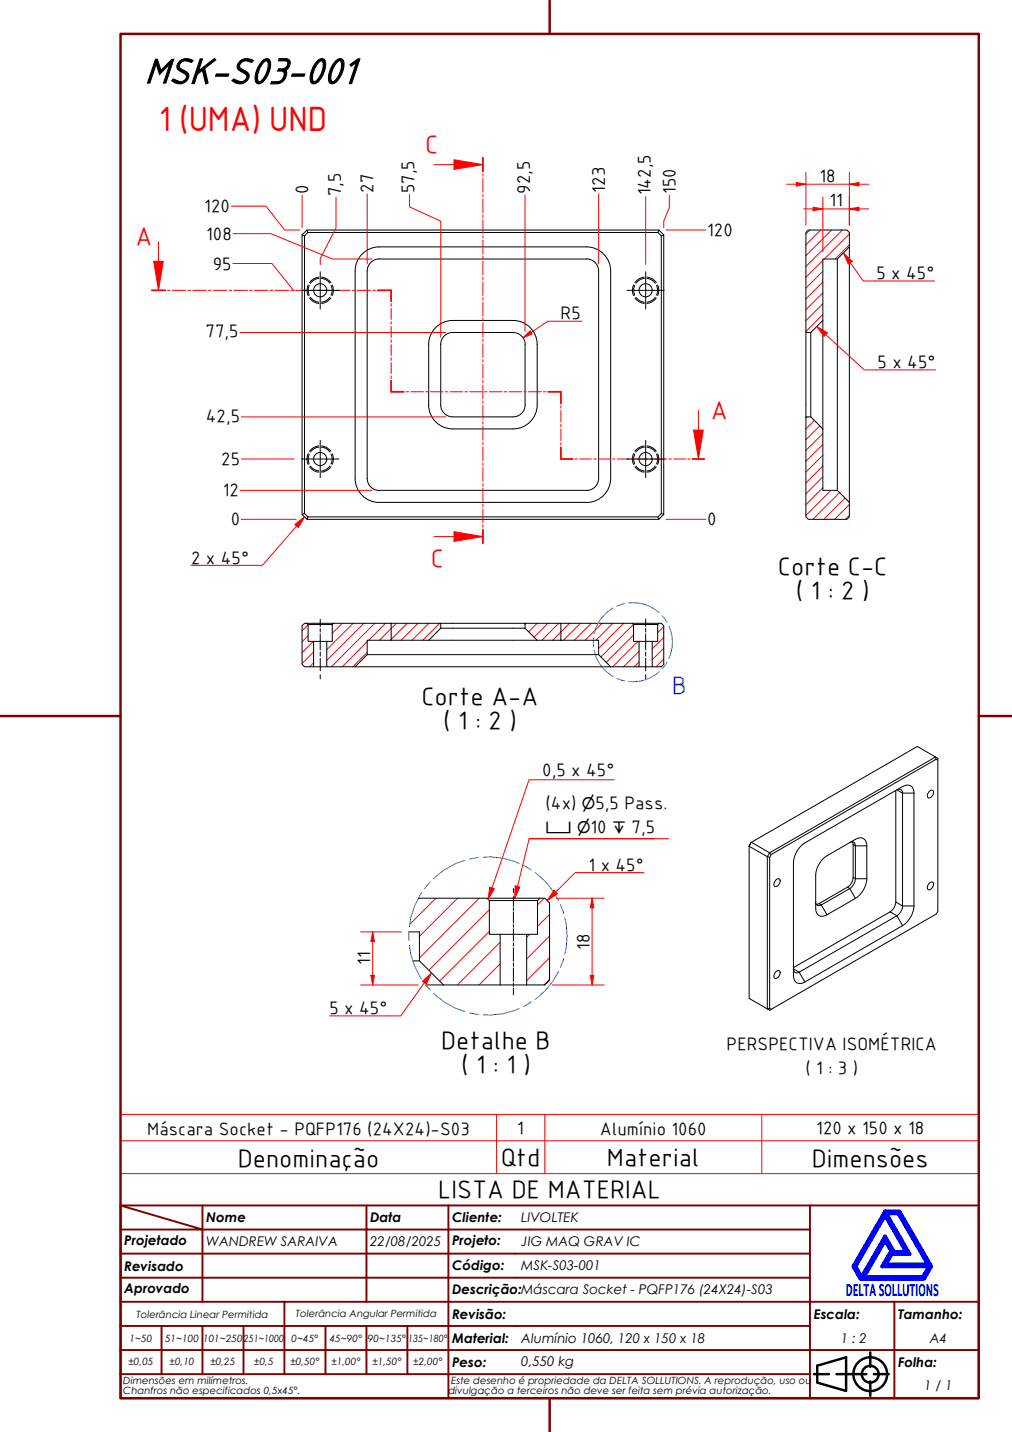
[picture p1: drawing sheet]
<svg xmlns="http://www.w3.org/2000/svg" width="210mm" height="297mm" viewBox="0 0 210 297" stroke-linecap="round" stroke-linejoin="round" font-family="sans-serif">
<!-- layer: Hatch (ABNT) -->
<g fill="none" stroke="#f00" stroke-width=".21">
<path d="M168 47.7l-.8 .8M170.2 47.7l-3 3.1M170.7 58.5l-3.5 3.5M170.7 56.3l-3.5 3.5M170.7 54l-3.5 3.5M172.5 47.7l-5.3 5.3M174.7 47.7l-7.5 7.6M176.2 50.8l-3 2.9M176.2 48.5l-5.2 5.2M170.7 65.2l-3.5 3.6M170.7 63l-3.5 3.5M170.7 60.8l-3.5 3.4"/>
<path d="M167.4 86.5l-.2 .2M168.9 87.2l-1.7 1.7M170 88.3l-2.8 2.9M170.7 98.9l-3.5 3.5M170.7 96.7l-3.5 3.5M170.7 94.4l-3.5 3.5M170.7 92.2l-3.5 3.5M170.7 89.9l-3.5 3.5M170.7 101.2l-3.5 3.5M172.4 101.7l-5.2 5.2M174.1 102.2l-5.5 5.5M175.3 103.3l-4.4 4.4"/>
<path d="M176.2 106.9l-.9 .8M176.2 104.7l-3.1 3M63.9 131.9l-1.2 1.2M63.9 129.6l-1.2 1.3M65 133l-2.3 2.4M65 137.5l-.8 .8M65 135.2l-2.3 2.4M71 129.3l-2.1 2.1M73.2 129.3l-5.4 5.5M75.5 129.3l-7.7 7.7M76.2 135.3l-3 3M76.2 133.1l-5.2 5.2"/>
<path d="M77.7 129.3l-9 9M80 129.3l-3.5 3.5M82.2 129.3l-3.5 3.5M84.5 129.3l-3.5 3.5M86.7 129.3l-3.5 3.5M88.9 129.3l-3.5 3.5M91.2 129.3l-3.5 3.5M109.2 129.3l-.3 .2M111.4 129.3l-1.8 1.7M113.6 129.3l-2.8 2.9M115.9 129.3l-3.5 3.5M118.1 129.3l-3.5 3.5"/>
<path d="M120.4 129.3l-3.5 3.5M122.6 129.3l-3.5 3.5M124.9 129.3l-3.5 3.5M127.1 129.3l-3.5 3.5M129.3 129.3l-5.1 5.2M131.4 129.5l-6.8 6.8M131.4 131.7l-5.6 5.7M132.3 133l-5.2 5.3M132.5 137.3l-.9 1M132.5 135.1l-3.2 3.2M137.7 136.7l-1.6 1.6M137.7 134.5l-2.4 2.3"/>
<path d="M137.7 132.2l-2.4 2.4M137.7 130l-1.3 1.2M90.4 186.3l-5.4 5.4M94.9 186.3l-7.9 7.9M99.4 186.3l-12.4 12.4M101.5 193.2l-10.3 10.3M101.5 188.7l-12.6 12.6M103.7 199.9l-4.3 4.4M103.7 195.4l-8.8 8.9M109.9 193.8l-.7 .6M112.9 186.3l-1.4 1.4M114 198.7l-4.8 4.7"/>
<path d="M114 194.2l-4.8 4.7M114 189.7l-2.5 2.5M114 203.1l-1.2 1.2"/>
</g>
<!-- layer: Hidden (ABNT) -->
<g fill="none" stroke="#000" stroke-width=".21">
<path d="M63.9 59.1a2.56 2.56 0 0 0 0 2.2M64.1 59.2a2.53 2.53 0 0 0 0 2M66.1 57.5a2.6 2.6 0 0 0-1.9 1.1M66.1 57.7a2.18 2.18 0 0 0-1.7 1.1M66.7 57.7a2.29 2.29 0 0 1 1.7 1.1M66.7 57.5a2.6 2.6 0 0 1 1.9 1.1M68.7 59.2a2.12 2.12 0 0 1 0 2M68.9 59.1a2.56 2.56 0 0 1 0 2.2M131.4 59.1a2.56 2.56 0 0 0 0 2.2M131.6 59.2a2.53 2.53 0 0 0 0 2M133.6 57.5a2.6 2.6 0 0 0-1.9 1.1M133.6 57.7a2.18 2.18 0 0 0-1.7 1.1"/>
<path d="M134.2 57.7a2.29 2.29 0 0 1 1.7 1.1M134.2 57.5a2.6 2.6 0 0 1 1.9 1.1M136.2 59.2a2.12 2.12 0 0 1 0 2M136.4 59.1a2.56 2.56 0 0 1 0 2.2M64.2 61.8a2.6 2.6 0 0 0 1.9 1.1M64.4 61.7a2.33 2.33 0 0 0 1.7 1M68.4 61.7a2.29 2.29 0 0 1-1.7 1M68.6 61.8a2.6 2.6 0 0 1-1.9 1.1M131.7 61.8a2.6 2.6 0 0 0 1.9 1.1M131.9 61.7a2.33 2.33 0 0 0 1.7 1M135.9 61.7a2.29 2.29 0 0 1-1.7 1M136.1 61.8a2.6 2.6 0 0 1-1.9 1.1"/>
<path d="M63.9 94.1a2.56 2.56 0 0 0 0 2.2M64.1 94.2a2.53 2.53 0 0 0 0 2M64.2 96.8a2.5 2.5 0 0 0 1.9 1.1M64.4 96.7a2.18 2.18 0 0 0 1.7 1M66.1 92.5a2.67 2.67 0 0 0-1.9 1.1M66.1 92.7a2.33 2.33 0 0 0-1.7 1.1M66.7 92.8a2.18 2.18 0 0 1 1.7 1M66.7 92.5a2.67 2.67 0 0 1 1.9 1.1M68.4 96.7a2.29 2.29 0 0 1-1.7 1M68.6 96.8a2.5 2.5 0 0 1-1.9 1.1M68.7 94.2a2.12 2.12 0 0 1 0 2M68.9 94.1a2.56 2.56 0 0 1 0 2.2"/>
<path d="M131.4 94.1a2.56 2.56 0 0 0 0 2.2M131.6 94.2a2.53 2.53 0 0 0 0 2M131.7 96.8a2.5 2.5 0 0 0 1.9 1.1M131.9 96.7a2.18 2.18 0 0 0 1.7 1M133.6 92.5a2.67 2.67 0 0 0-1.9 1.1M133.6 92.7a2.33 2.33 0 0 0-1.7 1.1M134.2 92.8a2.18 2.18 0 0 1 1.7 1M134.2 92.5a2.67 2.67 0 0 1 1.9 1.1M135.9 96.7a2.29 2.29 0 0 1-1.7 1M136.1 96.8a2.5 2.5 0 0 1-1.9 1.1M136.2 94.2a2.12 2.12 0 0 1 0 2M136.4 94.1a2.56 2.56 0 0 1 0 2.2"/>
</g>
<!-- layer: Visible (ABNT) -->
<g fill="none" stroke="#000" stroke-width=".21">
<path d="M62.7 48.7l.5 .2v57.6M63.7 47.7l.2 .5-.7 .7M136.5 48.2l.7 .7M136.7 47.7l-.2 .5h-72.6M137.2 48.9l.5-.2v58l-.5-.2zM137.7 48.7l-1-1h-73l-1 1v58M167.2 48.2l.5-.5h8l.5 .5v3l-2.5 2.5h-3v12.8l-2.5 2.5h-1zM173.7 53.7v48M176.2 51.2v53M88.9 71.5a5 5 0 0 1 5-5h12.5a5 5 0 0 1 5 5v12.5a5 5 0 0 1-5 5h-12.5a5 5 0 0 1-5-5M88.9 71.5v12.5M108.9 71.5v12.5"/>
<path d="M108.9 71.5a2.51 2.51 0 0 0-2.5-2.5h-12.5a2.51 2.51 0 0 0-2.5 2.5v12.5a2.47 2.47 0 0 0 2.5 2.5h12.5a2.51 2.51 0 0 0 2.5-2.5M167.2 69v17.5M168.2 69v17.5M170.7 66.5v22.5M73.7 99.2a5 5 0 0 0 5 5h43a5 5 0 0 0 5-5M73.7 99.2v-43a5 5 0 0 1 5-5h43a5 5 0 0 1 5 5v43M76.2 99.2v-43a2.48 2.48 0 0 1 2.5-2.5h43a2.51 2.51 0 0 1 2.5 2.5v43M76.2 99.2a2.48 2.48 0 0 0 2.5 2.5h43a2.51 2.51 0 0 0 2.5-2.5M167.2 86.5h1l2.5 2.5v12.7h3l2.5 2.5v3l-.5 .5h-8l-.5-.5zM63.9 107.2l-.7-.7-.5 .2 1 1M136.5 107.2h-72.6l-.2 .5h73M137.2 106.5l-.7 .7 .2 .5 1-1"/>
<path d="M63.2 129.3h.5l.2 .2v3.5h1.1v5.3h-1.8l-.5-.5v-8zM63.7 129.3h5.5M63.9 129.5h5M65 133h2.8M65 138.3h2.8M69.2 129.3h11.9v3.5h-4.9v3l-2.5 2.5h-5.9v-5.3h1.1v-3.5zM73.7 138.3h53M76.2 135.8h48M81.1 129.3h27.8M88.9 132.8h22.5M91.4 129.3v1l-2.5 2.5h-7.8M91.4 130.3h17.5"/>
<path d="M108.9 129.3h7.4v3.5h-4.9l-2.5-2.5zM116.3 129.3h20.4M131.2 129.3l.2 .2v3.5h1.1v5.3h-5.8l-2.5-2.5v-3h-7.9M131.4 129.5h5M132.5 133h2.8M132.5 138.3h2.8M136.7 129.3h.5l.5 .5v8l-.5 .5h-1.9v-5.3h1.1v-3.5zM194.2 157.5l.3 .2M159.6 177.8l.4-.5-.4-.4-3.7-2.2-.5 .8 3.8 2.2 .4 .1v31.4M160 177.3l34.2-19.8-.2-.5-3.7-2.2-34.6 20-.3 .6v31.7l3.8 2.2v-31.6l.4-.8 34.4-19.9 .5 .3v31.7l-.3 .6-34.6 20-.4-.3 .4-.1 .4 .2M176.3 174.8a.71 .71 0 0 1 .8-.1 .71 .71 0 0 1 .3 .8l-.4-.3M176.8 174.6l.2 .6"/>
<path d="M177 175.2v6.8M179.8 175.5a1.44 1.44 0 0 0-.7-1.6 1.44 1.44 0 0 0-1.7 .2l-5.9 3.4a5.1 5.1 0 0 0-2.3 4.1v6.8a1.43 1.43 0 0 0 .7 1.5 1.43 1.43 0 0 0 1.6-.2M185.8 164v23.1M186 163.8a.71 .71 0 0 1 .9 0 .71 .71 0 0 1 .3 .7zM187.2 164.5v23.4h2.4M187.2 164.5h2.4M189.6 164.5a1.44 1.44 0 0 0-.7-1.5 1.44 1.44 0 0 0-1.7 .2l-20.3 11.6a5.3 5.3 0 0 0-2.3 4.1v23.4a1.44 1.44 0 0 0 .7 1.6 1.44 1.44 0 0 0 1.6-.2M189.6 164.5v23.4M192.8 164.1l.5-.2h.2a1.1 1.1 0 0 1-.9 1.6 .92 .92 0 0 1 .2-1.4zM84.8 193.3h2.2v6l5 5M85.6 199.3h1.4M86.8 186.3h14.2l.5 .5v7h2.2v10.5"/>
<path d="M101 186.3h11M101.5 186.8h10M103.7 193.8h5.5M161 182.5l.5-.2h.1a1.1 1.1 0 0 1-.8 1.6 .92 .92 0 0 1 .2-1.4zM169.2 187a.71 .71 0 0 0 .3 .8 .71 .71 0 0 0 .8-.1M169.9 187.4l-.6 .2M169.9 187.4l.4 .3M170.3 187.7l6-3.4 1.1 2.1-5.9 3.3M170.3 187.7l1.2 2M175.8 184l-5.9 3.4M177 182l-.4 1.2-.8 .8M177 182l.4 .3"/>
<path d="M177.4 182.3l-.3 1.1-.5 .7-.3 .2-.5-.3M177.4 182.3v-6.8h2.4v6.8M177.4 182.3h2.4M179.8 182.3a5.2 5.2 0 0 1-2.4 4.1M184.6 189.2l1.4 .8M184.6 189.2l-20 11.5M185.8 187.1l-.4 1.2-.8 .9M185.8 187.1l1.4 .8-.3 1.2-.9 .9M186 190l-20.2 11.7 1.1 2M186 190l1.2 2M187.2 192l-20.3 11.7M189.6 187.9a5.3 5.3 0 0 1-2.4 4.1"/>
<path d="M192.8 183.1l.5-.2 .2 .1a1.1 1.1 0 0 1-.9 1.6 .92 .92 0 0 1 .2-1.5zM88.3 204.3h24.7l1-1v-16l-1-1h-1l-.5 .5v7h-2.3v10.5M161 201.5l.5-.2 .1 .1a1.1 1.1 0 0 1-.8 1.6 .92 .92 0 0 1 .2-1.5zM164.6 201l1.2 .7a.72 .72 0 0 1-.9 0 .72 .72 0 0 1-.3-.7z"/>
<circle cx="66.4" cy="60.2" r="1.37"/>
<circle cx="133.9" cy="60.2" r="1.37"/>
<circle cx="66.4" cy="95.2" r="1.37"/>
<circle cx="133.9" cy="95.2" r="1.37"/>
</g>
<!-- layer: Linha Corte (ABNT) -->
<g fill="none" stroke="#f00" stroke-width=".21">
<path d="M94.2 34.1h6M100.2 32.7v2.9M100.2 36v.6M100.2 37v2.8M100.2 40.3v.5M100.2 41.3v2.8M100.2 44.6v.5M100.2 45.6v2.8M100.2 48.9v.5M100.2 49.9v2.8M100.2 53.2v.5M100.2 54.2v2.8"/>
<path d="M100.2 57.5v.5M100.2 58.4v2.9M100.2 61.7v.6M100.2 62.7v2.9M100.2 66v.6M100.2 67v2.9M100.2 70.3v.6M100.2 71.3v2.8M100.2 74.6v.5M100.2 75.6v2.8M100.2 78.9v.5M100.2 79.9v2.8"/>
<path d="M100.2 83.2v.5M100.2 84.1v2.9M100.2 87.4v.6M100.2 88.4v2.9M100.2 91.7v.6M100.2 92.7v2.9M100.2 96v.6M100.2 97v2.9M100.2 100.3v.5M100.2 101.3v2.8M100.2 104.6v.5M100.2 105.6v2.8"/>
<path d="M100.2 108.9v.5M100.2 109.9v2.8"/>
</g>
<path d="M100.2 32.7v2.9M100.2 109.9v2.8" fill="none" stroke="#f00" stroke-width=".36"/>
<path d="M94.2 33.1l6 1-6 1z" fill="#f00"/>
<path d="M90.1 34.1h4.1M94.2 33.1l6 1-6 1zM94.2 111.3h6" fill="none" stroke="#f00" stroke-width=".21"/>
<path d="M94.2 110.3l6 1-6 1z" fill="#f00"/>
<g fill="none" stroke="#f00" stroke-width=".21">
<path d="M32.9 54.2v6M31.5 60.2h2.8M34.7 60.2h.6M35.7 60.2h2.8M39 60.2h.5M40 60.2h2.8M43.2 60.2h.6M44.2 60.2h2.9M47.5 60.2h.5M48.5 60.2h2.8M51.8 60.2h.5M52.8 60.2h2.8"/>
<path d="M56 60.2h.6M57 60.2h2.8M60.3 60.2h.5M61.3 60.2h2.8M64.5 60.2h.6M65.5 60.2h2.8M68.8 60.2h.5M69.8 60.2h2.8M73.1 60.2h.5M74.1 60.2h2.8M77.3 60.2h.6M78.3 60.2h2.8v2.3"/>
<path d="M81.1 63v.5M81.1 64v2.3M81.1 66.7v.6M81.1 67.7v2.3M81.1 70.5v.5M81.1 71.5v2.3M81.1 74.2v.6M81.1 75.2v2.3M81.1 78v.5M81.1 79v2.3h2.7M84.2 81.3h.6M85.2 81.3h2.6"/>
<path d="M88.3 81.3h.5M89.3 81.3h2.6M92.4 81.3h.5M93.3 81.3h2.7M96.4 81.3h.6M97.4 81.3h2.7M100.5 81.3h.5M101.5 81.3h2.6M104.6 81.3h.5M105.6 81.3h2.6M108.6 81.3h.6M109.6 81.3h2.7"/>
<path d="M112.7 81.3h.5M113.7 81.3h2.6v2.4M116.3 84.1v.6M116.3 85.1v2.4M116.3 88v.5M116.3 89v2.4M116.3 91.8v.6M116.3 92.8v2.4h2.5M119.2 95.2h.6M120.2 95.2h2.5M123.1 95.2h.6M124.1 95.2h2.5"/>
<path d="M127 95.2h.6M128 95.2h2.5M130.9 95.2h.6M131.9 95.2h2.5M134.8 95.2h.6M135.8 95.2h2.5M138.7 95.2h.6M139.7 95.2h2.5M142.6 95.2h.6M143.6 95.2h2.5M90.1 111.3h4.1M94.2 110.3l6 1-6 1z"/>
</g>
<path d="M31.5 60.2h2.8M78.3 60.2h2.8v2.3M81.1 79v2.3h2.7M113.7 81.3h2.6v2.4M116.3 92.8v2.4h2.5M143.6 95.2h2.5" fill="none" stroke="#f00" stroke-width=".36"/>
<path d="M31.9 54.2h2l-1 6z" fill="#f00"/>
<path d="M31.9 54.2h2l-1 6zM32.9 50.1v4.1M144.9 89.2v6" fill="none" stroke="#f00" stroke-width=".21"/>
<path d="M143.8 89.2h2.1l-1 6z" fill="#f00"/>
<path d="M143.8 89.2h2.1l-1 6zM144.9 85.1v4.1" fill="none" stroke="#f00" stroke-width=".21"/>
<path d="M63.2 107.2l-1.7 1.9M25 236.6h178v-5.4h-178v12.2M103 231.2v12.2M113 231.2v12.2M158 231.2v12.2M203 236.6v6.8h-178M25 243.4v6.6h178v-6.6" fill="none" stroke="#f00" stroke-width=".21"/>
<!-- layer: Detail Boundary (ABNT) -->
<path d="M123.1 132.4v1.7M123.2 134.9a8.1 8.1 0 0 0 4 5.4M127.2 126.1a8.1 8.1 0 0 0-4 5.4M129.6 125.2l-1.7 .5M130.4 125.1a7.9 7.9 0 0 1 6.3 2M136.7 139.3a7.9 7.9 0 0 1-6.3 2.1M137.4 127.7l.9 1.4M138.3 137.3l-.9 1.4M138.7 129.9a8.1 8.1 0 0 1 0 6.7M127.9 140.7l1.7 .5" fill="none" stroke="#0080ff" stroke-width=".21"/>
<!-- layer: Borda A3/A4 (ABNT) -->
<path d="M25 7h178v283h-178zM114 0v7M0 148.5h25M203 148.5h7M114 290v7" fill="none" stroke="#800000" stroke-width=".51"/>
<path d="M183.6 257.3l1.2 2.2-1.8 3.2h9.7l-1.3 2.2h-12.2zM183.6 252.1l4.4 7.6h-2.6l-1.8-3.2-4.9 8.4-1.3-2.2zM183.6 251.3h3l6.5 11.4-1.5 2.6h-13.1l-1.5-2.6zM183.8 251.7h2.5l6.2 10.6h-8.8l1.3-2.2h3.7zM185 259.7h.2l-.1 .2z" fill="none" stroke="#00f" stroke-width=".8"/>
<!-- layer: 0 -->
<path d="M178.5 265.3h13.1" fill="none" stroke="#000" stroke-width=".21"/>
<g fill="none" stroke="#800000" stroke-width=".4">
<path d="M25 250l17 5h-17M25 250h178v40h-178zM42 255h34v5h17M42 255v15M42 250v5M76 250v5h17v5M93 250v5h75M168 250v20h-143M25 260h51v10M25 275h17M33.5 275v10M50.5 275h-8.5v10"/>
<path d="M59 270v15h-8.5M67.5 275v10h-8.5M76 275v10h8.5M84.5 275v10M93 275h-42.5v10M93 260v5h-68M93 275v10h75M93 260h75M93 275h75M168 265h-75v10M185.5 270v10h17.5M203 270h-35v10h17.5v10"/>
<path d="M25 285h25.5M25 280h143v10M67.5 285h8.5M84.5 285h8.5v5"/>
</g>
<g fill="none" stroke="#000" stroke-width=".51">
<path d="M168.8 285h3.1M169.5 283.3l6-1.8v7l-6-1.7zM173.5 285h6.2M180.5 280.5v3M180.5 286.5v3M181.3 285h3"/>
<circle cx="180.5" cy="285" r="3.5"/>
<circle cx="180.5" cy="285" r="1.75"/>
</g>
<path d="M62.7 40.5v6.7M138.2 47.7h8.2M138.8 40.5v2.6l-1.1 2.8v1.3M138.2 107.7h8.2" fill="none" stroke="#f00" stroke-width=".21"/>
<path d="M61.2 108.8l2-1.6-1.3 2.2z" fill="#f00"/>
<path d="M61.2 108.8l2-1.6-1.3 2.2zM61.5 109.1l-7.1 8.2h-14.8" fill="none" stroke="#f00" stroke-width=".21"/>
<!-- layer: Marca de centro (ISO) -->
<path d="M66.4 56.4v7.7M133.9 56.4v7.7M62.5 60.2h7.8M130 60.2h7.8M62.5 95.2h7.8M66.4 91.3v7.8M130 95.2h7.8M133.9 91.3v7.8" fill="none" stroke="#000" stroke-width=".21"/>
<g fill="none" stroke="#f00" stroke-width=".21">
<path d="M165.2 38.2h2M48 42.8h7.2l3.9 4.9h3.1M48.3 54.7h8.1l4.5 5.5h.1M48.3 48.5h7.9l12.8 5.2h8.2M69.7 40.9v6.4l-3.3 6.3v1.2M76.2 40.2v14.5M84.9 40.3v2.6l6.5 3v24.1M108.9 40.5v28.2M124.2 40.2v14.5M133.9 40.8v14M49.8 69h42.6M50.1 95.2h10.9"/>
<path d="M50.1 86.5h42.3M49.8 101.7h27.4M50.1 107.7h11.3"/>
</g>
<!-- layer: Linha de centro (ISO) -->
<path d="M66.4 128.5v1.5M66.4 130.4v.7M66.4 131.5v3.3M66.4 135.2v.9M66.4 136.6v2.5M66.4 140v.8M133.9 128.4v1.5M133.9 130.3v.8M133.9 131.5v3.3M133.9 135.2v.9M133.9 136.6v2.5M133.9 140v.8" fill="none" stroke="#000" stroke-width=".21"/>
<path d="M165.2 37.9l2 .3-2 .4z" fill="#f00"/>
<path d="M165.2 37.9l2 .3-2 .4zM176.2 38.2h2" fill="none" stroke="#f00" stroke-width=".21"/>
<path d="M176.2 38.2l2-.3v.7z" fill="#f00"/>
<path d="M163.2 38.2h2M167.2 38.2h9M167.2 35.7v11M176.2 38.2l2-.3v.7zM176.2 35.7v11M178.2 38.2h2M176.2 43.3h2" fill="none" stroke="#f00" stroke-width=".21"/>
<path d="M176.2 43.3l2-.3v.7z" fill="#f00"/>
<path d="M168.7 43.3h2M176.2 43.3l2-.3v.7z" fill="none" stroke="#f00" stroke-width=".21"/>
<path d="M168.7 43l2 .3-2 .4z" fill="#f00"/>
<path d="M166.7 43.3h2M168.7 43l2 .3-2 .4zM170.7 43.3h5.5M170.7 40.8v11.4M176.2 40.8v5.9M178.2 43.3h2" fill="none" stroke="#f00" stroke-width=".21"/>
<path d="M174.9 52.5l1.5 2" fill="none" stroke="#f00" stroke-width=".21"/>
<path d="M174.9 52.5l1.9 1.7-.8 .6z" fill="#f00"/>
<path d="M174.9 52.5l1.9 1.7-.8 .6zM176.4 54.5l2.6 3.8h14.8M169.4 67.7l1.9 1.7" fill="none" stroke="#f00" stroke-width=".21"/>
<path d="M169.4 67.7l2.2 1.3-.7 .8z" fill="#f00"/>
<path d="M169.4 67.7l2.2 1.3-.7 .8zM171.3 69.4l8 7.3h14.8M107.3 183.9l-.5 2.4" fill="none" stroke="#f00" stroke-width=".21"/>
<!-- layer: Detail Boundary (ABNT) -->
<g fill="none" stroke="#0080ff" stroke-width=".21">
<path d="M96.5 178.4a15.4 15.4 0 0 0-6.6 3.8M99.3 177.8l-1.9 .4M100.2 177.8a14.3 14.3 0 0 1 7.5 1.3M108.5 179.5l1.7 1M84.8 193.2v1.9M84.9 196.1a14.9 14.9 0 0 0 2.6 7M87.5 185.2a14.9 14.9 0 0 0-2.6 7M89.3 182.9l-1.2 1.5M111 181a16.1 16.1 0 0 1 4.9 5.8M116.2 187.7l.7 1.7M116.9 198.8l-.7 1.8M117.1 190.4a14.9 14.9 0 0 1 0 7.5"/>
<path d="M88.1 203.9l1.2 1.5M89.9 206.1a15.8 15.8 0 0 0 6.6 3.8M97.4 210.1l1.9 .4M107.7 209.2a14.9 14.9 0 0 1-7.5 1.3M110.2 207.8l-1.7 1M115.9 201.5a16.1 16.1 0 0 1-4.9 5.8"/>
</g>
<path d="M106.8 183.8l1 .2-1 2.3z" fill="#f00"/>
<path d="M109.7 174h29M135.6 174h-25.9l-2.4 9.9M106.8 183.8l1 .2-1 2.3z" fill="none" stroke="#f00" stroke-width=".21"/>
<path d="M110.2 69l-1.7 1.1" fill="none" stroke="#f00" stroke-width=".21"/>
<path d="M108.5 70.1l1.4-1.4 .5 .6z" fill="#f00"/>
<path d="M108.5 70.1l1.4-1.4 .5 .6zM120.7 66.6h-7.1l-3.4 2.4" fill="none" stroke="#f00" stroke-width=".21"/>
<!-- layer: Linha de centro (ISO) -->
<path d="M106.5 184.3v.9M106.5 186v2M106.5 188.3v.6M106.5 189.2v2.3M106.5 191.8v.5M106.5 192.6v2.6M106.5 195.5v.7M106.5 196.6v2.8M106.5 199.7v.7M106.5 200.8v2.8M106.5 203.9v.7M106.5 205v1.4" fill="none" stroke="#000" stroke-width=".21"/>
<path d="M115.3 185l-1.8 1.8" fill="none" stroke="#f00" stroke-width=".21"/>
<path d="M114.9 184.7l.7 .7-2.1 1.4z" fill="#f00"/>
<path d="M102 184.2l-.8 2.4M114.9 184.7l.7 .7-2.1 1.4zM133.5 181h-14.2l-4 4" fill="none" stroke="#f00" stroke-width=".21"/>
<path d="M101.6 184l.9 .3-1.3 2.3z" fill="#f00"/>
<path d="M127.4 161.7h-17.7l-7.7 22.5M101.6 184l.9 .3-1.3 2.3zM89.5 201.8l-1.5 2" fill="none" stroke="#f00" stroke-width=".21"/>
<path d="M87.6 203.5l1.9-1.7-1.1 2.3z" fill="#f00"/>
<path d="M87.6 203.5l1.9-1.7-1.1 2.3zM88 203.8l-4.9 6.9h-14.8" fill="none" stroke="#f00" stroke-width=".21"/>
<path d="M122.8 186.3v2" fill="none" stroke="#f00" stroke-width=".21"/>
<path d="M122.8 186.3l.4 2h-.8z" fill="#f00"/>
<path d="M122.8 186.3l.4 2h-.8zM122.8 202.3v2" fill="none" stroke="#f00" stroke-width=".21"/>
<path d="M122.4 202.3h.8l-.4 2z" fill="#f00"/>
<path d="M115.4 186.3h9.9M122.8 188.3v14M77.3 202.3v2M114.5 204.3h10.8M122.4 202.3h.8l-.4 2z" fill="none" stroke="#f00" stroke-width=".21"/>
<path d="M76.9 202.3h.8l-.4 2z" fill="#f00"/>
<path d="M77.3 193.3v2M76.9 202.3h.8l-.4 2z" fill="none" stroke="#f00" stroke-width=".21"/>
<path d="M77.3 193.3l.4 2h-.8z" fill="#f00"/>
<path d="M74.8 193.3h8.5M77.3 193.3l.4 2h-.8zM77.3 195.3v7M74.8 204.3h12" fill="none" stroke="#f00" stroke-width=".21"/>
<text font-size="8.1" x="30" y="17.3">MSK-S03-001</text>
<text font-size="7" fill="#f00" x="32.9" y="27.2">1 (UMA) UND</text>
<g font-size="5.4" fill="#f00">
<text x="88.2" y="31.7">C</text>
<text x="28.1" y="50.8">A</text>
<text x="147.4" y="86.9">A</text>
<text x="89.4" y="117.6">C</text>
</g>
<g font-size="5.4">
<text x="161.4" y="119.2">Corte C-C</text>
<text x="165.1" y="124.2">( 1 : 2 )</text>
<text x="87.4" y="146.2">Corte A-A</text>
<text x="91.9" y="151.2">( 1 : 2 )</text>
<text x="91.5" y="217.6">Detalhe B</text>
<text x="95.6" y="222.6">( 1 : 1 )</text>
<text x="49.3" y="242">Denominação</text>
<text x="103.9" y="241.8">Qtd</text>
<text x="125.9" y="241.8">Material</text>
<text x="168.4" y="242">Dimensões</text>
<text x="90.9" y="248.5">LISTA DE MATERIAL</text>
</g>
<text font-size="5.4" fill="#0080ff" x="139.3" y="144">B</text>
<g font-size="3.9">
<text x="63.9" y="40.2" transform="rotate(-90 63.9 40.2)">0</text>
<text x="70.7" y="40.7" transform="rotate(-90 70.7 40.7)">7,5</text>
<text x="77.4" y="40" transform="rotate(-90 77.4 40)">27</text>
<text x="85.9" y="40.1" transform="rotate(-90 85.9 40.1)">57,5</text>
<text x="109.9" y="40.2" transform="rotate(-90 109.9 40.2)">92,5</text>
<text x="125.4" y="40" transform="rotate(-90 125.4 40)">123</text>
<text x="134.9" y="40.5" transform="rotate(-90 134.9 40.5)">142,5</text>
<text x="140.1" y="40.2" transform="rotate(-90 140.1 40.2)">150</text>
<text x="170" y="37.7">18</text>
<text x="42.4" y="44">120</text>
<text x="172" y="42.8">11</text>
<text x="42.8" y="49.7">108</text>
<text x="146.7" y="49">120</text>
<text x="44.1" y="55.9">95</text>
<text x="181.8" y="57.9">5 x 45°</text>
<text x="42.7" y="70">77,5</text>
<text x="116.3" y="66.1">R5</text>
<text x="182" y="76.4">5 x 45°</text>
<text x="42.7" y="87.5">42,5</text>
<text x="45.9" y="96.5">25</text>
<text x="46.2" y="103">12</text>
<text x="47.9" y="109">0</text>
<text x="146.7" y="109">0</text>
<text x="39.6" y="117">2 x 45°</text>
<text x="112.5" y="160.9">0,5 x 45°</text>
<text x="113.1" y="167.8">(4x)</text>
<text x="123.5" y="167.8">5,5 Pass.</text>
<text x="122.5" y="172.8">10</text>
<text x="131" y="172.8">7,5</text>
<text x="122.1" y="180.7">1 x 45°</text>
<text x="122.2" y="197" transform="rotate(-90 122.2 197)">18</text>
<text x="76.8" y="200.2" transform="rotate(-90 76.8 200.2)">11</text>
<text x="68.3" y="210.4">5 x 45°</text>
<text x="150.7" y="217.8">PERSPECTIVA ISOMÉTRICA</text>
<text x="167.1" y="222.8">( 1 : 3 )</text>
<text x="30.5" y="235.3">Máscara Socket - PQFP176 (24X24)-S03</text>
<text x="107.3" y="235.2">1</text>
<text x="124.4" y="235.3">Alumínio 1060</text>
<text x="169.3" y="235.2">120 x 150 x 18</text>
</g>
<text font-size="3.9" fill="#00f" x="175.4" y="268.8">DELTASOLLUTIONS</text>
<g font-size="3.3">
<text x="120.7" y="167.8">⌀</text>
<text x="113.1" y="172.8">⌴ ⌀</text>
<text x="127" y="172.8">↧</text>
</g>
<g font-size="2.8">
<text x="42.8" y="253.5">Nome</text>
<text x="76.8" y="253.5">Data</text>
<text x="93.8" y="253.6">Cliente:</text>
<text x="108.1" y="253.5">LIVOLTEK</text>
<text x="25.8" y="263.6">Revisado</text>
<text x="25.8" y="258.3">Projetado</text>
<text x="42.8" y="258.5">WANDREW SARAIVA</text>
<text x="76.8" y="258.4">22/08/2025</text>
<text x="93.8" y="263.4">Código:</text>
<text x="93.8" y="258.3">Projeto:</text>
<text x="108.1" y="263.5">MSK-S03-001</text>
<text x="108.1" y="258.5">JIG MAQ GRAV IC</text>
<text x="25.8" y="268.3">Aprovado</text>
<text x="93.8" y="268.3">Descrição:Máscara Socket - PQFP176 (24X24)-S03</text>
<text x="93.8" y="273.6">Revisão:</text>
<text x="168.8" y="273.5">Escala:</text>
<text x="186.3" y="273.5">Tamanho:</text>
<text x="93.8" y="278.6">Material:</text>
<text x="108.1" y="278.5">Alumínio 1060, 120 x 150 x 18</text>
<text x="174.4" y="278.5">1 : 2</text>
<text x="192.8" y="278.6">A4</text>
<text x="93.8" y="283.5">Peso:</text>
<text x="108.1" y="283.3">0,550 kg</text>
<text x="186.3" y="283.5">Folha:</text>
<text x="191.7" y="288.4">1 / 1</text>
</g>
<g font-size="2.1">
<text x="28.3" y="273.3">Tolerância Linear Permitida</text>
<text x="61.4" y="273.1">Tolerância Angular Permitida</text>
<text x="26.9" y="278.3">1~50</text>
<text x="34.2" y="278.3">51~100</text>
<text x="42.1" y="278.3">101~250</text>
<text x="50.5" y="278.3">251~1000</text>
<text x="60.5" y="278.3">0~45°</text>
<text x="68.4" y="278.3">45~90°</text>
<text x="76.3" y="278.3">90~135°</text>
<text x="84.7" y="278.3">135~180°</text>
<text x="25.6" y="287.1">Dimensões em milímetros.</text>
<text x="26.6" y="283.2">±0,05</text>
<text x="35.2" y="283.2">±0,10</text>
<text x="43.6" y="283.2">±0,25</text>
<text x="52.7" y="283.2">±0,5</text>
<text x="60.2" y="283.2">±0,50°</text>
<text x="68.7" y="283.2">±1,00°</text>
<text x="77.2" y="283.2">±1,50°</text>
<text x="85.7" y="283.2">±2,00°</text>
<text x="93.6" y="287.1">Este desenho é propriedade da DELTA SOLLUTIONS. A reprodução, uso ou</text>
<text x="25.6" y="289.2">Chanfros não especificados 0,5x45°.</text>
<text x="93" y="289.2">divulgação a terceiros não deve ser feita sem prévia autorização.</text>
</g>
</svg>
